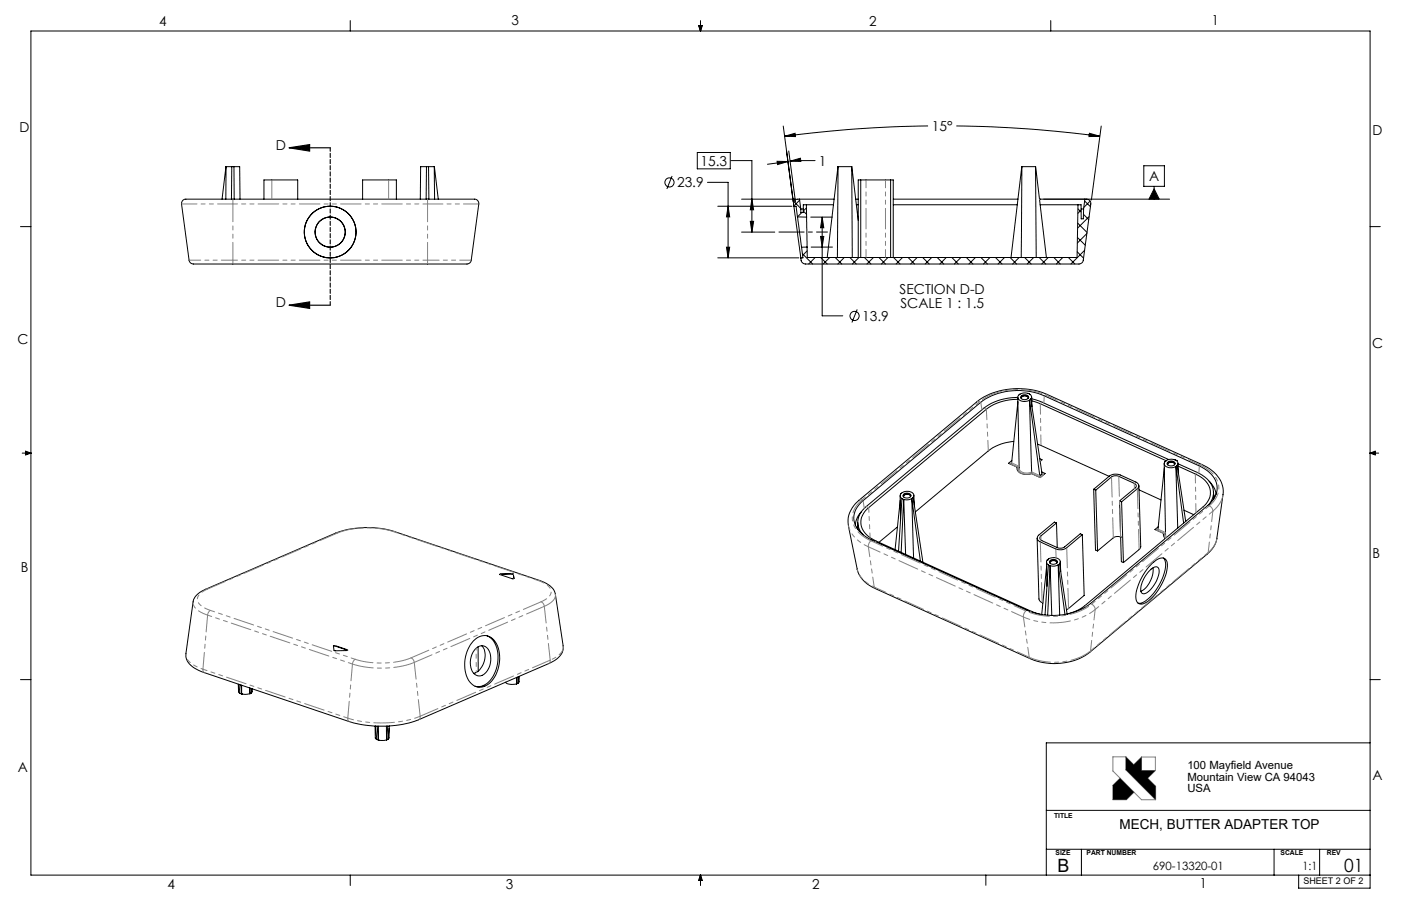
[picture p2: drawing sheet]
<svg xmlns="http://www.w3.org/2000/svg" width="432mm" height="279mm" viewBox="0 0 432 279" stroke-linecap="round" stroke-linejoin="round" font-family="sans-serif">
<path d="M89.1 45.6h12.7M89.1 45.6l6.3-1v2zM89.1 94.1h12.7M89.1 94.1l6.3-1v2z" fill="none" stroke="#000" stroke-width=".35"/>
<g fill="none" stroke="#000" stroke-width=".31">
<path d="M107.9 6.3v3.3M215.3 7.9h1.2l-.6 1.7zM215.6 7.9l.3 1.7M215.9 6.3v3.3M216.2 7.9l-.3 1.7M323.8 6.3v3.3M241.4 38.9l3.1 23.4M286 38.8a365.5 365.5 0 0 0-44.2 3.2M294.7 38.8a365.4 365.4 0 0 1 44.3 3.2M339.4 38.9l-3 22.8M69.6 51.4h.1M69.6 51.4l-1.2 10"/>
<path d="M69.7 51.4h1.7M69.7 51.4l-.1 10M71.4 51.4h.7M71.4 51.4l-.1 10M72.1 51.4h1.8l.1 10M72.1 51.4l.1 10M131.4 51.4h-1.8l-.1 10M131.4 51.4h.7M131.4 51.4l-.1 10M132.1 51.4h1.7M132.1 51.4l.1 10M133.8 51.4l.1 10"/>
<path d="M133.8 51.4l1.3 10M207.2 54.3l-1.7 4M214.9 47h10.2v5.1h-10.2zM218.1 56.2h6.3v23.3M225.4 49.5h6.3v22.1M239.5 49.7l3.4 .1-3.3 1zM241.8 42l3.2-.9 .1 1zM242.9 49.8l-6.4 .9M243.1 46.6l2.1 15.7M243.5 49.7l3.2-.9 .1 1zM251.2 49.5l-7.7 .2M258.3 51.4h.1"/>
<path d="M258.3 51.4l-3.3 28M258.3 51.4l-.2 28M258.3 51.4h4.2M262.5 51.4l.2 28M262.5 51.4h.1M262.5 51.4l2 16.6M265.3 55.5h9.2M265.3 55.5h-.8v23.9M265.3 55.5v23.9M274.5 55.5h.8v23.9M274.5 55.5v23.9M315 51.4l-.3 28"/>
<path d="M315 51.4h4.2M315 51.4l-3.4 28M319.2 51.4l.2 28M319.2 51.4l3.3 28M335.8 41.1l3.2 .9-3.4 .1zM352.5 51.1h6.4v6.4h-6.4zM355.7 58.2l1.6 3.2h-3.2zM355.7 57.5v3.9M6.3 69.9h3.2M56.3 61.9l.7-.5h88.8a1.42 1.42 0 0 1 1.8 1.5l-2.4 17.4a1.83 1.83 0 0 1-2.4 1.1h-83.1a1.39 1.39 0 0 1-1.4-1.1l-2.3-17.4zM81.4 61.4v-5.9h10.4v5.9M111.8 61.4v-5.9h10.4v5.9"/>
<path d="M221.2 63.6h22.9M221.2 79.5h25M223.9 76.2h1l-.5 3.3zM224.4 63.6l.5 3.3h-1zM228.6 61.4h16.5M228.6 71.6h10.2M231.2 68.3h1.1l-.6 3.3zM231.7 61.4l.6 3.3h-1.1zM244.7 63.6l2.1 16M244.7 63.6h.7l.4 3.3M244.7 62.2l2.1 2.1M245.8 66.9l1.3 9.3"/>
<path d="M245.8 66.9l2.8 .1M246.4 61.4a1.51 1.51 0 0 0-1.5 .5 1.51 1.51 0 0 0-.2 1.7M246.4 61.4h10.7M246.4 61.4l.4 3.1M246.5 61.7l-1.8 1.8M246.8 64.5h.8M247.1 76.2l.4 3.3-.7 .1M247.1 65.5l-1.3 1.4M247.3 78.2l3.2 3.2M247.6 65.1l1 1M248.5 63.1h8.4M248.5 63.1h-.9v2.4h-.8v-1"/>
<path d="M248.5 63.1l.1 3.9M248.5 64.1l-.9 1M248.6 67l.1 9.2M248.7 76.2h-1.6M248.8 77.4l-1.4 1.4M249.9 67h6.7M250 76.2h6.6M251.2 79.4l-2 2M252.9 72.9h1l-.5 3.3zM252.9 79.4l2.1 2M253.4 67l.5 3.2h-1zM253.4 67v30.4h6.4"/>
<path d="M255.7 79.4l-2 2M257.4 79.4l2 2M260.2 79.4l-2 2M261.9 79.4l2 2M263.7 61.4h.8M263.9 63.1h.6M264.7 79.4l-2 2M266.4 79.4l2 2M269.2 79.4l-2 2M270.9 79.4l2 2M273.7 79.4l-2 2M275.3 61.4h38.5"/>
<path d="M275.3 63.1h38.2M275.4 79.4l2 2M278.2 79.4l-2 2M279.9 79.4l2 2M282.7 79.4l-2 2M284.4 79.4l2 2M287.2 79.4l-2 2M288.9 79.4l2 2M291.6 79.4l-1.9 2M293.4 79.4l1.9 2M296.2 79.4l-2.1 2M297.9 79.4l2 2"/>
<path d="M300.6 79.4l-2 2M302.3 79.4l2 2M305.1 79.4l-2 2M306.8 79.4l2 2M309.6 79.4l-2 2M311.3 79.4l2 2M314.1 79.4l-2 2M315.8 79.4l2 2M318.6 79.4l-2 2M320.3 79.4l2 2M320.4 61.4h14l-.4 3.1M320.4 61.4h.1"/>
<path d="M320.6 63.1h11.6M321.7 61.4h38.8M323.1 79.4l-2 2M324.8 79.4l2 2M327.6 79.4l-2 2M329.3 79.4l2 2M332 77.6l2 2M332.1 73.2l2.4 2.4M332.2 68.8l2.8 2.9M332.2 63.1l-.2 16.3h-83.2l-.1-3.2M332.2 63.1h1v4.4h.7l.1-3M332.2 64.4l1 1"/>
<path d="M333.2 64.5h.8M333.2 64.8l-1 1M333.9 66.1l1.7 1.6M334.3 77.2l-4.2 4.2M334.3 62l1.8 1.7M334.9 61.4a1.33 1.33 0 0 1 1.3 1.5l-2.3 17.4a1.34 1.34 0 0 1-1.3 1.1h-84.4a1.42 1.42 0 0 1-1.3-1.1l-.1-.7M335 72l-2.9 2.9M335.7 66.8l-3.6 3.5M336 62l-2 2M422.3 69.9h3.1M264.2 95.4l-1.6 4M6.8 139.7h2.7"/>
<path d="M7.9 139.1l1.6 .6-1.6 .6zM7.9 139.4l1.6 .3M9.5 139.7l-1.6 .3M312.5 136.1a14.3 14.3 0 0 0-7.9 3l-22.5 18.8M313.7 123.1a16.3 16.3 0 0 0-9.7 3.1l-36.3 30.4a5.4 5.4 0 0 0 .7 9.3l49.4 22.6 3.5 1.1M313.7 123.9l-1.9 18.9-.4 .2M313.9 121.9a1.2 1.2 0 0 0 0 1.3 1.2 1.2 0 0 0 1.2 .6h1l1.2-.4M313.9 121.9a3 3 0 0 1 2.9-.6 1.12 1.12 0 0 1 .9 1.8M313.9 121.9h.1M314.9 122.1a1.28 1.28 0 0 1 2.1 .6 1.38 1.38 0 0 1-2.4-.3zM316.9 122.9a1.07 1.07 0 0 0-1.1-.8 1.07 1.07 0 0 0-1 .8M317 122.6a1.51 1.51 0 0 0-2.4 .1"/>
<path d="M317.3 123.4l.7 22.6M317.3 123.4h.1M317.3 123.4l3.2 23.3M317.7 123.1h.1M317.7 123.1l-.4 .3M317.7 123.1l3.5 23M318 123l3.2 1 39 17.7M318 122.4l.1 3M318 123.6l2.6 .9 38.8 17.6M319.8 137l22 9.9M422.3 139.7h2.6M422.3 139.7l1.6 .3"/>
<path d="M422.3 139.7l1.6-.6v1.2zM423.9 139.4l-1.6 .3M265.3 155l37-30.9a20.1 20.1 0 0 1 19.5-2l47.8 21.6a8.3 8.3 0 0 1 5.5 6.7 7.1 7.1 0 0 1-2.8 5.4l-36.2 30.4a20.2 20.2 0 0 1-19.7 2l-47.7-21.7a8.3 8.3 0 0 1-5.6-6.7l.2-1.4 .5-1.4zM265.5 157.8l-1.2 1.7-.5 1.3-.2 1.2M277.4 152.9l.2 7.5M277.5 154.2l-1.6 15.3M277.7 152.3a.98 .98 0 0 0 .3 1.5M277.7 152.2v.1M277.7 152.2l-.1 .1M278 153.8l.5 .2M278 153.8l-1.1 16.2M278 153.8h.1"/>
<path d="M278.1 151.9l-.4 .3M278.1 151.9h.1M278.1 151.9a2.58 2.58 0 0 1 3.6 .7l-.3 .8M278.4 152.6a1.33 1.33 0 0 1 1.3-.5 1.33 1.33 0 0 1 1 .9 1.38 1.38 0 0 1-2.4-.2zM278.5 154l-.8 16.4M278.5 154h.1M278.6 154l.5 17M280.6 153.2a1.07 1.07 0 0 0-1.1-.8 1.07 1.07 0 0 0-1 .9M280.7 152.9a1.45 1.45 0 0 0-2.4 .1M281 153.7l.6 18.4M281 153.7a3.2 3.2 0 0 1-2.4 .3M281 153.8l2.7 19.2"/>
<path d="M281 153.7v.1M281.4 153.4l-.4 .4M281.4 153.4l3 20M281.7 152.8l.1 3M311.9 142l-1.1 .9 2.7 1.2M313.5 144.1a2.03 2.03 0 0 0 2.3 2.2l2.1-.3 2.7 1.3 1.5-1.3-1-.4M313.5 144.1l.3 .1M314.1 144.5l-.4-21.9a16.9 16.9 0 0 0-10.5 3.3l-36.2 30.3a5.6 5.6 0 0 0-1 8.7M314.1 144.1l-.1 .1M320.5 146.7v.4M320.5 141.5l.7 .3-.6 .5M320.6 142.1h.1"/>
<path d="M320.8 142h.1M321.2 146.1l.4 .2M321.2 146.1l-.7 .6M321.7 146.3h.1M337.1 150.9l4.8-4.1a3.5 3.5 0 0 1 3.4-.3l4.8 2.2a1.17 1.17 0 0 1 .9 .9 1.17 1.17 0 0 1-.5 1.1l-4.8 4.1M337.1 150.9l.5 18.7 .7 .3M337.1 150.9l.6 .3M337.7 151.2l4.8-4.1a2.38 2.38 0 0 1 2.3-.2l4.8 2.1a.79 .79 0 0 1 .6 .6 .79 .79 0 0 1-.3 .9l-4.8 4M337.7 151.2l.6 18.7M345.1 154.5l.5 18.7 .7 .3M345.1 154.5l.6 .3M345.7 154.8l.6 18.7"/>
<path d="M351 149.8l.6 18.9-.5 .8-4.8 4M351 151.1l6.8 3.1M358.8 143l.4 21.9M358.8 144.3l-1.9 18.9-.4 .2M359.1 142.3a1.22 1.22 0 0 0 0 1.4 1.22 1.22 0 0 0 1.2 .5h1.3l.8-.3M359.1 142.3h.1M359.1 142.3v.1M359.4 142l-.3 .3M359.4 142h.1M359.9 142.6a1.38 1.38 0 0 1 2.3 .4 1.4 1.4 0 0 1-2.5 0zM361.9 141.7h.1M361.9 141.7a3.4 3.4 0 0 0-2.4 .3"/>
<path d="M361.9 141.7l.6 .3M362 143.3a1.06 1.06 0 0 0-1.1-.7 1.06 1.06 0 0 0-1 .8M362.2 143.1a1.46 1.46 0 0 0-2.5 0M362.4 143.9l.6 18.9M362.4 143.9h.1M362.4 143.9l2.4 17.4M362.5 142h.1M362.5 142a1.01 1.01 0 0 1 .3 1.5M362.8 143.5l-.4 .4M362.8 143.5l2.6 17.3M363.1 143l5.8 2.7a7.4 7.4 0 0 1 5.1 6.5l-.3 1.4-1.1 2M363.1 142.9l.1 3"/>
<path d="M363.1 143.8l5.3 2.4a6.6 6.6 0 0 1 4.6 6.4l-.7 2-1.6 1.8-36.3 30.4-2.3 1.4-3.1 1.1M364.9 157.3l3 1.4M372.7 148.4l1.7 2.3 .4 1.8M374 151.7l.1 2.1M374.1 152.5l.3 .8M376.9 152.5l-1.9 13.5a7.4 7.4 0 0 1-2.9 4.8l-36.2 30.4a18.9 18.9 0 0 1-18.5 1.9l-47.7-21.6a8.6 8.6 0 0 1-5.5-6l-2.7-13.3M376.9 152.5a8.9 8.9 0 0 0-5.8-8.9l-48.4-22a22.3 22.3 0 0 0-21.6 2.3l-36.3 30.4a8.1 8.1 0 0 0-3.3 7.8M376.9 152.5h.1M154 177.1l4.2-.1 .2 1.4-.5 .1zM154 177.2l4.1-.1 .3 1.3M264.4 161.2v2.1M264.4 162l-.3 .8"/>
<path d="M276.6 162.5l-5.7 4.8M319.7 166l.5 18.7 .4 .7 .8 .5M322.5 173.3l.2 7.5M322.6 174.7l-1.5 14.8M322.8 172.7a2.63 2.63 0 0 1 4 .3l-.2 .9M322.8 172.7a.97 .97 0 0 0 .3 1.5M322.8 172.7h.1M323.1 174.2l-1 15.5M323.1 174.2l.5 .3M323.6 172.9a1.38 1.38 0 0 1 2.3 .4 1.4 1.4 0 0 1-2.4 0zM323.6 174.5l-.7 15.2M323.7 174.4l.5 15.4"/>
<path d="M323.7 174.4l-.1 .1M325.6 161.3l-.6-.3-4.9 4a1.17 1.17 0 0 0-.4 1.2 1.17 1.17 0 0 0 .9 .9l4.8 2.2a3.5 3.5 0 0 0 3.4-.4l4.8-4M325.6 161.3l-4.8 4a.81 .81 0 0 0 .3 1.4l4.8 2.2M325.6 161.3l.3 7.6M325.7 173.6a1.08 1.08 0 0 0-1-.7 1.08 1.08 0 0 0-1.1 .8M325.9 173.4a1.42 1.42 0 0 0-2.4 .1M326.1 174.2l.5 15.5M326.1 174.2a3 3 0 0 1-2.4 .2M326.1 174.2h.1M326.2 174.2l2 15.3M326.6 173.9l-.4 .3M326.6 173.9l2.3 15.5"/>
<path d="M326.8 173.2l.1 3M333.6 164.9l.6 18.7-5.5 4.4M333.6 164.9l-.6-.3-4.9 4.1a2.38 2.38 0 0 1-2.2 .2M345.4 165.6a2.26 2.26 0 0 0-2.3 .3l-4.8 4M345.4 165.6h.1M354 176.3a2.73 2.73 0 0 1 2.8-1.4 2.77 2.77 0 0 1 .1 3.1 8.3 8.3 0 0 1-4.2 5.1 1.24 1.24 0 0 1-1.1-.6 1.24 1.24 0 0 1 0-1.3 10.3 10.3 0 0 1 2.4-4.9zM355.1 173.8a3.7 3.7 0 0 1 3.9-1.5 3.5 3.5 0 0 1 .6 3.7 16 16 0 0 1-7 10.1 1.79 1.79 0 0 1-2-.2 1.79 1.79 0 0 1-.5-1.9 16.8 16.8 0 0 1 5-10.2zM355.4 175.1a7.8 7.8 0 0 1-3.8 7.3M357 162.5l-1 .8 2.6 1.2M358.5 172.1a4.7 4.7 0 0 1 .2 5 15.4 15.4 0 0 1-6.7 8.8l-1.2 .1M358.6 164.5l.1 1 .5 .6M358.6 164.5l.4 .1"/>
<path d="M359.2 164.6h-.1M102.8 199.3l.4-.1 3.9 1.4M102.8 199.1h.5l3.9 1.4-4 .2-.3-.1zM145.9 197.7a4.2 4.2 0 0 1 4.2-1.6 4.2 4.2 0 0 1 3.3 3.1 10.7 10.7 0 0 1-3.4 12.1 4.2 4.2 0 0 1-6.2-2.9 11.2 11.2 0 0 1 2.1-10.7zM147.4 199.5v7.5M148.4 199.1a5.4 5.4 0 0 1-.2 7l-1.2 1.2-1 .4M150.1 196.1a6.8 6.8 0 0 1 3.4 6.9 8.9 8.9 0 0 1-5.1 8.6h-2M6.3 209.6h3.2M57.3 201.6a4.7 4.7 0 0 0 3.3 4.8l2.4 1 44.6 15.1a34.4 34.4 0 0 0 21.4-.5l40.1-17.4a6.6 6.6 0 0 0 4.5-4.4l-2.4-17a6.2 6.2 0 0 0-4.9-4.2l-44.7-15.1a28.8 28.8 0 0 0-18.1 .5l-40.1 17.3a5.6 5.6 0 0 0-3.9 3.9l-2.2 16M73.4 211l.1 2.4 .5 .4M73.7 211.1l.2 2.8M73.9 213.9l.6 .1"/>
<path d="M74.2 211.2l.3 2.8M74.5 214h.1M74.5 211.3v2.7M76.9 212.2l.1 1.7M77 213.9h.1M77 213.9l-1.3 .2-1.2-.1M77.1 212.2l-.1 1.7M77.4 213.7l-.4 .2M77.6 212.4l-.2 1.3M77.8 212.4v.9l-.4 .4M146.6 200.1a2.51 2.51 0 0 1 2.7-.9 2.51 2.51 0 0 1 1.7 2.2 5.7 5.7 0 0 1-2.8 7 2.93 2.93 0 0 1-3.2-3.1 6.5 6.5 0 0 1 1.6-5.2zM155.8 210.4a3.6 3.6 0 0 0 3.4 .5"/>
<path d="M159.2 210.9h.1M159.2 208.9v2M159.4 208.8l-.2 2.1M159.9 208.6l-.2 2.1-.5 .2M160 208.6v1.7l-.3 .4M422.3 209.6h3.1M115.6 223.9l.1 3.7 .4 .5M115.7 223.9l.4 4.2M116.1 228.1l.5 .1M116.2 223.9l.4 4.3M116.6 228.2h.1M116.6 223.9v4.3"/>
<path d="M119.1 223.9v4.3M119.1 228.2h-2.5M119.1 228.2h.1M119.5 223.9l-.3 4.3M119.6 228l-.4 .2M119.9 224.6v3l-.3 .4M120 223.9l-.4 4.1M422.3 229.1h-99.8v40.8M322.5 249.9h99.8M107.9 269.9v3.2M215.9 269.9v3.2M215.9 269.9l.6 1.6h-1.2z"/>
<path d="M215.9 269.9l-.3 1.6M215.9 269.9l.3 1.6M303.8 269.8v3.2M322.5 261.9h99.8M333.3 261.9v8M392.7 261.9v8M400.3 269.9v4h22v-264.3h-412.8v260.3h412.8M406.7 261.9v8"/>
<circle cx="206.3" cy="56.3" r="1.42"/>
<circle cx="101.8" cy="71.6" r="8"/>
<circle cx="101.8" cy="71.6" r="4.7"/>
<circle cx="101.8" cy="71.6" r="4.6"/>
<circle cx="263.4" cy="97.4" r="1.42"/>
</g>
<path d="M345.2 240l-2.2 2.2v4.4h4.2l2.3-2.3M347 233.4h-4v4.4l8.8 8.8h4.4M347 233.4v4l9.2 9.2M347 233.4l2.4 2.4 2.4-2.3M351.8 233.5h4.3v4.1M351.8 233.5v4.1h4.3M356.1 237.6l-2.4 2.4 2.5 2.5v4.1" fill="none" stroke="#808080" stroke-width=".31"/>
<g fill="#000">
<path d="M355.7 58.2l1.6 3.2h-3.2z"/>
<path d="M224.4 63.6l.5 3.3h-1zM223.9 76.2h1l-.5 3.3zM253.4 67l.5 3.2h-1zM252.9 72.9h1l-.5 3.3zM239.5 49.7l3.4 .1-3.3 1zM243.5 49.7l3.2-.9 .1 1zM335.8 41.1l3.2 .9-3.4 .1zM241.8 42l3.2-.9 .1 1zM231.7 61.4l.6 3.3h-1.1zM231.2 68.3h1.1l-.6 3.3z"/>
<path d="M89.1 94.1l6.3-1v2zM89.1 45.6l6.3-1v2z"/>
</g>
<path d="M343 242.2v4.4h4.2l2.3-2.3-4.3-4.3zM347 233.4v4l9.2 9.2v-4.1l-2.5-2.5 2.4-2.4h-4.3v-4.1l-2.4 2.3z" fill-rule="evenodd" fill="#000"/>
<path d="M240.1 71.6h14.9" fill="none" stroke="#000" stroke-width=".31" stroke-dasharray="15.2 1.3 1.3 1.3" stroke-dashoffset="7.5"/>
<path d="M101.8 94.1v-48.5" fill="none" stroke="#000" stroke-width=".35" stroke-dasharray="1.3 .6" stroke-dashoffset=".2"/>
<path d="M56 62.9h15.8M131.8 62.9h15.8" fill="none" stroke="#808080" stroke-width=".31" stroke-dasharray="6.3 1.3 1.3 1.3 1.3 1.3" stroke-dashoffset="1.6"/>
<g fill="none" stroke="#808080" stroke-width=".31" stroke-dasharray="6.3 1.3 1.3 1.3 1.3 1.3">
<path d="M71.8 62.9v-1.5M83.8 61.4v-5.9M119.8 61.4v-5.9M131.8 62.9v-1.5M320.4 61.5v-.1M71.8 81.4v-1.2M131.8 81.4v-1.2M301.1 123.9h.8M302.6 126.4l-.3-2.3M304 126.2l-.7-.3M320.6 124.5l.6-.5M321.7 124.3l.2-2.3"/>
<path d="M322.7 121.6l-.5 .2M264.8 154.2h.8M266.4 156.8l-.4-2.4M267.7 156.5l-.7-.3M311.2 143l2.3 1.1M311.4 143l.4-.3M311.8 142.7l2.3 1.1M311.8 142.5l-.6 .5M313.5 144.1l.3 .1M313.8 144.2v.9l1 .9M314 144.2l-2.6-1.2M314.1 144.5a2.59 2.59 0 0 0 3.9 1"/>
<path d="M318 146.1l2.6 1.1M318 146a3 3 0 0 1-4.1-1.2l.1-.6M320.5 146.7l-2.5-1.2M320.5 147.1l-2.5-1.1M320.6 147.2l1.2-1M320.6 142h.1M320.6 142.2l.2-.2M320.6 142v.1M320.8 142l-.2-.1M321.2 146.1l.4 .2M321.6 146.3l-1.1 .8M321.8 146.2l-.6-.2"/>
<path d="M349.6 150.6v-1.6M368.4 146.1l.6-.4M369.5 145.9l.1-2.2M370.5 143.3l-.6 .1M370.7 156.4l.6 .3M373.8 157.6a1.88 1.88 0 0 0-1.1-1.6M373.8 157.6a8.2 8.2 0 0 0 3.2-5.1M104 164.4h-.5M121.2 163.9h.4M154.3 177.1v-.1M157.8 177v-.1M158.2 177.2v-.2"/>
<path d="M158.4 178.4h.1M165.8 179h.5M267.6 168.6l.2-1 .6-.8M270 166.8l-.2 .2M320.8 166.5v-1.2M325.5 172l-.1-2.7M356.4 163.5l2.3 1M356.6 163.4l.3-.3M356.9 163.2l2.3 1M356.9 163l-.5 .5M358.7 164.5l.3 .1M359 164.6l-.1 .7 .3 .7"/>
<path d="M359.1 164.6l-2.5-1.2M359.2 164.9l.4 .8M359.3 165.9l-.3-.7 .1-.6M372.2 170.8l.2-.4M372.4 170.4l1.6-1.8 1.1-2.5M63.9 181.7h-.5M64.9 188.2l-.6 .6-.3 .9M103.3 199.2v-.1M166.8 185.6a1.7 1.7 0 0 1 1 1.4M171.2 183.2a3.6 3.6 0 0 1-2.7 3.5l-.7 .3M269.7 181.4l-.3-.4M315.4 190.3l.2-1 .6-.9"/>
<path d="M317.8 188.5l-.2 .1M334.4 186.7l.5 .3M337.5 188a1.88 1.88 0 0 0-1-1.7M62.5 206.4l.2 .7 .3 .3M107.1 200.5v-.1M109.5 203.3l-.6 .6-.3 .9M126.7 202.9a1.7 1.7 0 0 1 1 1.4M169.6 203.6l-.1 .7-.4 .3M317.5 203.1l-.3-.4M335.9 201.1l.2-.4M107.2 221.5l.1 .7 .3 .3M129.5 220.9l-.1 .7-.4 .3"/>
</g>
<path d="M71.8 62.9h60M71.8 80.2h60M301.9 123.9l-36.3 30.3M261.5 162.1a9.5 9.5 0 0 0 6.1 6.5M268.2 165.8l-.5-9.3M336.5 186.3l36.2-30.3M337.5 188l36.3-30.4M336.1 200.7l36.3-30.3" fill="none" stroke="#808080" stroke-width=".31" stroke-dasharray="6.3 1.3 1.3 1.3 1.3 1.3" stroke-dashoffset="4.9"/>
<path d="M71.8 80.2v-17.3M131.8 80.2v-17.3" fill="none" stroke="#808080" stroke-width=".31" stroke-dasharray="6.3 1.3 1.3 1.3 1.3 1.3" stroke-dashoffset=".9"/>
<path d="M58.3 80.2h13.5M131.8 80.2h13.5" fill="none" stroke="#808080" stroke-width=".31" stroke-dasharray="6.3 1.3 1.3 1.3 1.3 1.3" stroke-dashoffset="2.8"/>
<path d="M266.9 79.4v-23.9M272.9 79.4v-23.9" fill="none" stroke="#808080" stroke-width=".31" stroke-dasharray="6.3 1.3 1.3 1.3 1.3 1.3" stroke-dashoffset="3.9"/>
<path d="M315.4 190.3a22.9 22.9 0 0 0 22.1-2.3" fill="none" stroke="#808080" stroke-width=".31" stroke-dasharray="6.3 1.3 1.3 1.3 1.3 1.3" stroke-dashoffset="4.2"/>
<path d="M322.2 121.8a21 21 0 0 0-20.3 2.1M316.2 188.4a21 21 0 0 0 20.3-2.1" fill="none" stroke="#808080" stroke-width=".31" stroke-dasharray="6.3 1.3 1.3 1.3 1.3 1.3" stroke-dashoffset="-1.1"/>
<path d="M304.6 139l-.6-12.8M320.8 137.4l-.2-12.9M372.4 170.4l1.4-12.8M336.1 200.7l1.4-12.7" fill="none" stroke="#808080" stroke-width=".31" stroke-dasharray="6.3 1.3 1.3 1.3 1.3 1.3" stroke-dashoffset="3.1"/>
<path d="M317.2 202.7a19.6 19.6 0 0 0 18.9-2" fill="none" stroke="#808080" stroke-width=".31" stroke-dasharray="6.3 1.3 1.3 1.3 1.3 1.3" stroke-dashoffset="-.4"/>
<path d="M269.4 181l-1.8-12.4M317.2 202.7l-1.8-12.4" fill="none" stroke="#808080" stroke-width=".31" stroke-dasharray="6.3 1.3 1.3 1.3 1.3 1.3" stroke-dashoffset="3.3"/>
<path d="M369.9 143.4l-47.7-21.6M267.6 168.6l47.8 21.7M268.4 166.8l47.8 21.6M269.4 181l47.8 21.7" fill="none" stroke="#808080" stroke-width=".31" stroke-dasharray="6.3 1.3 1.3 1.3 1.3 1.3" stroke-dashoffset="2.4"/>
<path d="M265.6 154.2a6.5 6.5 0 0 0 .2 11.1l2.6 1.5M372.7 156a6.5 6.5 0 0 0-.2-11.1l-2.6-1.5" fill="none" stroke="#808080" stroke-width=".31" stroke-dasharray="6.3 1.3 1.3 1.3 1.3 1.3" stroke-dashoffset="1.5"/>
<path d="M343.1 165.8l-.5-18.7M345.4 165.6l-.6-18.7M351.1 169.5l-.6-18.8M321.2 185.8l-.6-18.7M329.3 187.7l-.5-18.8" fill="none" stroke="#808080" stroke-width=".31" stroke-dasharray="6.3 1.3 1.3 1.3 1.3 1.3" stroke-dashoffset=".2"/>
<path d="M264.2 175.5a8.4 8.4 0 0 0 5.2 5.5" fill="none" stroke="#808080" stroke-width=".31" stroke-dasharray="6.3 1.3 1.3 1.3 1.3 1.3" stroke-dashoffset="5.6"/>
<path d="M368.6 158.1l-.2-12" fill="none" stroke="#808080" stroke-width=".31" stroke-dasharray="6.3 1.3 1.3 1.3 1.3 1.3" stroke-dashoffset="3.5"/>
<path d="M64 189.7l-1.5 16.7M167.8 187l1.8 16.6M108.6 204.8l-1.4 16.7M127.7 204.3l1.8 16.6" fill="none" stroke="#808080" stroke-width=".31" stroke-dasharray="6.3 1.3 1.3 1.3 1.3 1.3" stroke-dashoffset="1.2"/>
<path d="M127.7 204.3a30.7 30.7 0 0 1-19.1 .5" fill="none" stroke="#808080" stroke-width=".31" stroke-dasharray="6.3 1.3 1.3 1.3 1.3 1.3" stroke-dashoffset="-.2"/>
<path d="M129.5 220.9a36 36 0 0 1-22.3 .6" fill="none" stroke="#808080" stroke-width=".31" stroke-dasharray="6.3 1.3 1.3 1.3 1.3 1.3" stroke-dashoffset="4.5"/>
<path d="M104 164.4a27.7 27.7 0 0 1 17.2-.5M126.7 202.9a27.7 27.7 0 0 1-17.2 .4" fill="none" stroke="#808080" stroke-width=".31" stroke-dasharray="6.3 1.3 1.3 1.3 1.3 1.3" stroke-dashoffset=".8"/>
<path d="M63.9 181.7l40.1-17.3M166.8 185.6l-40.1 17.3M167.8 187l-40.1 17.3M169.6 203.6l-40.1 17.3" fill="none" stroke="#808080" stroke-width=".31" stroke-dasharray="6.3 1.3 1.3 1.3 1.3 1.3" stroke-dashoffset=".4"/>
<path d="M121.2 163.9l44.6 15.1M108.6 204.8l-44.6-15.1M109.5 203.3l-44.6-15.1M107.2 221.5l-44.7-15.1" fill="none" stroke="#808080" stroke-width=".31" stroke-dasharray="6.3 1.3 1.3 1.3 1.3 1.3" stroke-dashoffset="5"/>
<path d="M165.8 179a5.5 5.5 0 0 1 4.1 3.2 3.4 3.4 0 0 1-2.5 3.1l-.6 .3M64.9 188.2a5.5 5.5 0 0 1-4.1-3.1 3.4 3.4 0 0 1 2.5-3.1l.6-.3" fill="none" stroke="#808080" stroke-width=".31" stroke-dasharray="6.3 1.3 1.3 1.3 1.3 1.3" stroke-dashoffset="4.4"/>
<path d="M64 189.7a6.4 6.4 0 0 1-4.4-3.3l-.1-.8M173.6 199.2a3.7 3.7 0 0 1-2.5 3.6l-1.5 .8" fill="none" stroke="#808080" stroke-width=".31" stroke-dasharray="6.3 1.3 1.3 1.3 1.3 1.3" stroke-dashoffset="3.2"/>
<path d="M62.5 206.4a6.8 6.8 0 0 1-5.2-4.2v-.6" fill="none" stroke="#808080" stroke-width=".31" stroke-dasharray="6.3 1.3 1.3 1.3 1.3 1.3" stroke-dashoffset="5.7"/>
<path d="M146.7 199.9l.1 7.5" fill="none" stroke="#808080" stroke-width=".31" stroke-dasharray="6.3 1.3 1.3 1.3 1.3 1.3" stroke-dashoffset="5.8"/>
<g font-size="5.6">
<text x="325.9" y="268.9">B</text>
<text x="414.3" y="269">01</text>
</g>
<g font-size="4.2">
<text x="49" y="8.1">4</text>
<text x="157.6" y="7.8">3</text>
<text x="267.9" y="8.1">2</text>
<text x="373.4" y="7.7">1</text>
<text x="6" y="40.7">D</text>
<text x="287.2" y="40.4">15°</text>
<text x="423" y="41.6">D</text>
<text x="85" y="46.3">D</text>
<text x="215.9" y="51.1">15.3</text>
<text x="252.4" y="51.1">1</text>
<text x="208.7" y="57.8">23.9</text>
<text x="354.1" y="55.9">A</text>
<text x="85" y="94.8">D</text>
<text x="277.3" y="90.7">SECTION D-D</text>
<text x="277.5" y="94.9">SCALE 1 : 1.5</text>
<text x="265.7" y="99">13.9</text>
<text x="5.4" y="106.2">C</text>
<text x="422.9" y="107.2">C</text>
<text x="423" y="172.1">B</text>
<text x="6.5" y="176.3">B</text>
<text x="5.5" y="238">A</text>
<text x="423" y="240.4">A</text>
<text x="345" y="255.6">MECH, BUTTER ADAPTER TOP</text>
<text x="51.6" y="274.1">4</text>
<text x="155.9" y="274.2">3</text>
<text x="250.3" y="274.2">2</text>
<text x="369.8" y="273.8">1</text>
</g>
<g font-size="3.5">
<text x="366" y="237.3">100 Mayfield Avenue</text>
<text x="366" y="240.8">Mountain View CA 94043</text>
<text x="366" y="244.4">USA</text>
<text x="355.3" y="268.2">690-13320-01</text>
<text x="401.5" y="268.2">1:1</text>
</g>
<text font-size="2.8" x="401.7" y="272.7">SHEET 2 OF 2</text>
<g font-size="2.1">
<text x="324.9" y="252.2">TITLE</text>
<text x="325.3" y="263.7">SIZE</text>
<text x="334.9" y="263.7">PART NUMBER</text>
<text x="394.7" y="263.7">SCALE</text>
<text x="408.9" y="263.7">REV</text>
</g>
</svg>
